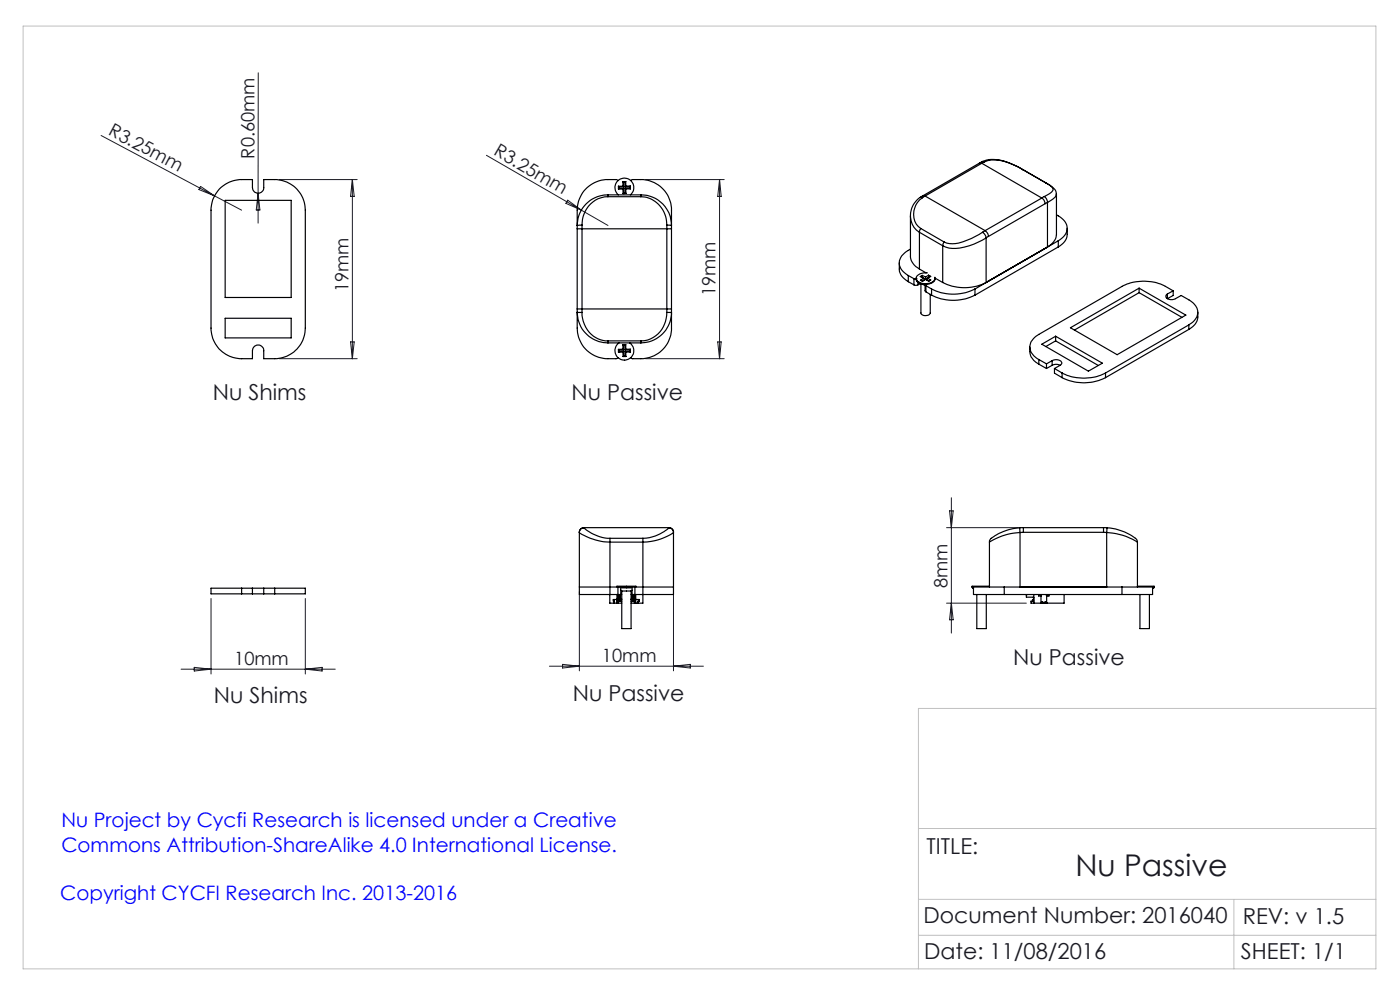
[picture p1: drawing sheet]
<svg xmlns="http://www.w3.org/2000/svg" width="297mm" height="210mm" viewBox="0 0 297 210" stroke-linecap="round" stroke-linejoin="round" font-family="sans-serif">
<path d="M4.9 5.5h287v200h-287zM291.9 150.3h-97.1v55.2M194.8 175.7h97.1M194.8 198.4h97.1M194.8 190.8h97.1M261.8 190.8v14.7" fill="none" stroke="#c0c0c0" stroke-width=".21"/>
<g fill="none" stroke="#191924" stroke-width=".21">
<path d="M54.8 15.4v25.6M21.4 28.7l24.1 12.8M42.5 39.5l3 2-3.3-1.3zM59.3 38.1h16.5M74.8 38.1v38M74.8 38.1l.3 3.6h-.7zM103.2 32.9l20.1 11.7M136.9 38.1h16.7M152.6 38.1l.4 3.6h-.7zM152.6 38.1v38M45.5 41.5l5.8 3.1M54.8 41v6.3"/>
<path d="M54.8 41l.3 3.5h-.7zM120.4 42.5l2.9 2.1-3.2-1.5zM123.3 44.6l5.7 3.2M59.3 76.1h16.5M74.4 72.5h.7l-.3 3.6zM136.9 76.1h16.7M152.3 72.5h.7l-.4 3.6zM200.8 111.9h15.3M201.4 108.4h.8l-.4 3.5zM201.8 105.6v28.7M44.8 127v16M64.8 127v16"/>
<path d="M122.9 125.5v16.8M142.9 125.5v16.8M200.8 127.9h16.9M201.8 127.9l.4 3.6h-.8zM38.4 141.9h32.7M41.2 141.6l3.6 .3-3.6 .4zM64.8 141.9l3.5-.3v.7zM116.6 141.3h32.6M119.3 140.9l3.6 .4-3.6 .4zM142.9 141.3l3.5-.4v.8z"/>
</g>
<g fill="none" stroke="#000" stroke-width=".25">
<path d="M46.8 39.8a6.6 6.6 0 0 1 4.5-1.7h2.3v1.7a1.2 1.2 0 0 0 1.2 1.2 1.2 1.2 0 0 0 1.2-1.2v-1.7h2.3a6.5 6.5 0 0 1 6.5 6.5v25a6.5 6.5 0 0 1-6.5 6.5h-2.3v-1.7a1.2 1.2 0 0 0-1.2-1.2 1.2 1.2 0 0 0-1.2 1.2v1.7h-2.3a6.5 6.5 0 0 1-6.5-6.5v-25a6.6 6.6 0 0 1 2-4.8zM131.1 38.3l-.3-.2h-1.8a6.5 6.5 0 0 0-6.6 6.5v3.2M131.2 39.5v.6M131.2 39.5h1M131.2 39.5l.1 .1M131.3 39.8v.2M131.3 39.6l.1 .4M131.3 39.6h1M131.4 40h-.1M131.4 40h.9M132.2 38.6v.9M132.2 38.6l.1 .1"/>
<path d="M132.2 39.5l.1 .1M132.3 38.7v.9M132.3 38.7h.3M132.3 40l-.1 .1M132.3 40v.9M132.6 38.7v.9M132.6 39.9l.2 .2M132.6 39.9h1M132.6 39.9v1M132.8 38.5v1M132.8 39.5h.9M132.8 38.5l-.6 .1"/>
<path d="M132.8 38.5l-.2 .2M132.8 39.5l-.2 .1M133.6 39.6v.3M133.6 39.9v.1M133.6 39.6h-1M133.7 40v.1M133.7 39.8l-.1 .2M133.7 39.5v.6M133.7 39.5l-.1 .1M133.8 38.3l.3-.2h1.9a6.5 6.5 0 0 1 6.5 6.5v3.2M207.8 34.6h.5M207.8 34.6l-12 6.9"/>
<path d="M208.3 34.6l-12 7M208.3 34.6l12.7 7.4M208.3 34.3a8.1 8.1 0 0 1 7.1 .9l1.6 .8M208.3 34.3l-.5 .3M208.3 34.3l.5 .1M208.8 34.4l-.5 .2M208.8 34.4a7.8 7.8 0 0 1 6.4 .7l1.8 .9M217 36l4.9 2.8M217.1 36l4.9 2.9M221.9 38.8l.6 .3a1.21 1.21 0 0 1 .8 1.3l-.7 .7-1.1 .6M221.9 38.8l.1 .1M222 38.9h.1a3 3 0 0 1 2 2.3 1.59 1.59 0 0 1-1.3 1.4l-.6 .4"/>
<path d="M47.8 42.5h14v20.6h-14zM122.4 47.8v.7M122.4 48.5h1.1M122.4 48.5v17M123.5 47.8v.7M123.5 47.8h-1.1M123.5 48.5h18M123.5 48.5v17M129 41.3a6.5 6.5 0 0 0-6.6 6.5M129 41.7a5.8 5.8 0 0 0-5.5 6.1M129 41.3v.4M129 41.3h7"/>
<path d="M129 41.7h7M131.2 41.3a2.01 2.01 0 0 1-.2-2.9 2.01 2.01 0 0 1 2.9 0 2.01 2.01 0 0 1-.2 2.9M131.2 40.1h1M131.3 40l-.1 .1M132.2 40.1v1M132.3 41l-.1 .1M132.3 41h.1M132.3 40.9v.1M132.3 40.9h.3M132.6 40.9v.1M132.7 41h.1M132.8 40.1v.9"/>
<path d="M132.8 40.1h.9M132.8 41l-.6 .1M136 41.3a6.5 6.5 0 0 1 6.5 6.5M136 41.7a5.8 5.8 0 0 1 5.5 6.1M136 41.3v.4M141.5 47.8h1M141.5 47.8v.7M141.5 48.5h1M141.5 48.5v17M142.5 47.8v.7M142.5 48.5v17M190.8 55.8v1.3a3.1 3.1 0 0 0 1.9 2.7"/>
<path d="M192.7 58.4l1.2 .7M192.7 58.4v1.4M192.7 59.8l1.2 .6M193.1 45.8v8.6a3.3 3.3 0 0 0 2 2.7M193.1 52.8a3.3 3.3 0 0 0-2.3 3.5l.5 1 1.4 1.1M193.1 45.8a4 4 0 0 0 2 3.5M193.9 59.1l.4 .1M193.9 59.1v1.3M194.3 59.2l.2 .4 .5 .5M194.3 59.2h.1M194.3 59.2a1.66 1.66 0 0 0 2 1.1 1.84 1.84 0 0 0 2.1-1.1M194.3 59v.2"/>
<path d="M194.7 59.9v.5M195.1 49.3l4.9 2.8M195.1 57.1l1.4 .8M195.1 49.3v7.8M195.2 41.9a4.6 4.6 0 0 0-2.1 3.9M195.2 41.9h.5M195.3 48.5l-.2 .8M195.3 48.5l5 2.8M195.7 58.4l.7 .4M195.7 58.4l-.5 .3 .7 .3M195.7 58.8l-.1 .1M195.7 58.8l.7 .4"/>
<path d="M195.7 58.4v.4M195.7 58.6l-.2 .1M195.7 41.9a4 4 0 0 0-.4 6.6M195.8 41.5l-.6 .4M195.8 41.5l.5 .1M195.9 59l-.6 .4 .4 .3 .7-.4M195.9 59l.2 .4-.4 .2M196.3 41.6l-.6 .3M196.3 41.6l12.7 7.3M196.4 58.8v.4M196.7 57.9a2.04 2.04 0 0 0-2.4 1.1 2.15 2.15 0 0 0 2.8 1.1 1.25 1.25 0 0 0 1.2-1.3M196.8 59l.6 .4-.4 .2-.6-.3"/>
<path d="M196.8 59l-.2 .4 .5 .2M197 58.6l.3 .1M197 58.4l-.6 .4M197 58.4l.4 .2-.6 .4M197 58.8l-.6 .4M197 58.8l.1 .1M197 58.4v.4M198.3 59l1.7 .9M198.4 59l-.1 .2M200 59.9a10.2 10.2 0 0 0 9.2 0M200 52.1v7.8M200.3 51.3l-.3 .8"/>
<path d="M208.4 49.3a14.6 14.6 0 0 1-6.4 2.4l-1.2-.1-.5-.3M208.4 49.3l.7 .6 .1 .6M209 48.9l-.6 .4M209 48.9a1.6 1.6 0 0 1 .7 1.3M209.2 50.5a12.9 12.9 0 0 1-7.9 2.1l-1.3-.5M209.2 50.5v9.4M209.7 50.2l-.5 .3M221 42l.5 .5 .2 .7M221 42l-12 6.9M221.5 41.7l-.5 .3M221.5 41.7a1.57 1.57 0 0 1 .7 1.3M221.7 43.2l-12 7"/>
<path d="M222.2 43l-.5 .2M222.2 52.4l-13 7.5M222.2 43v9.4M224.1 41.2v8.6a3.3 3.3 0 0 1-1.9 2.6M224.1 45.6a3.2 3.2 0 0 1 2.2 3.4l-.5 .9-1.3 1.2M224.5 51.1l-17.7 10.2M224.5 51.1v1.3M224.5 52.4l-17.7 10.2M226.4 48.4v1.3a3.2 3.2 0 0 1-1.9 2.7M47.8 67.5h14v4.2h-14zM122.4 65.5v.7M122.4 66.2a6.6 6.6 0 0 0 6.6 6.5"/>
<path d="M122.4 66.2v3.4a6.5 6.5 0 0 0 6.6 6.5h1.8l.3-.2M122.4 65.5h1.1M122.4 66.2l1.1 .1M123.5 66.3a5.7 5.7 0 0 0 5.5 6M123.5 65.5v.8M123.5 65.5h18M129 72.3v.4M129 72.7h7M129 72.3h7M131.2 74.1v.6M131.2 74.1l.1 .2M131.3 74.2v.2"/>
<path d="M131.3 72.7a2 2 0 0 0-.4 3 2 2 0 0 0 3.1 0 2 2 0 0 0-.4-3M131.3 74.3h1M131.3 74.3l.1 .3M131.4 74.6l-.2 .1M132.2 73.2v.9M132.2 74.1h-1M132.2 74.7h-1M132.2 74.7v.9M132.2 73.2l.1 .1M132.2 74.1l.1 .2M132.2 75.6h.6M132.3 73.2h-.1"/>
<path d="M132.3 74.5l-.1 .2M132.3 73.3v1M132.3 74.5v1M132.3 74.5l-.9 .1M132.3 75.5l-.1 .1M132.3 75.5h.3M132.6 73.3h-.3M132.6 73.3v.9M132.6 74.2h1M132.6 74.5l.2 .2M132.6 74.5h1M132.6 74.5v1"/>
<path d="M132.6 73.2h.1M132.6 75.5l.2 .1M132.8 74.7v.9M132.8 74.7h.9M132.8 74.1h.9M132.8 73.1v1M132.8 73.1l-.6 .1M132.8 73.1l-.2 .2M132.8 74.1l-.2 .1M133.6 74.5l.1 .2M133.6 74.2v.3M133.6 74.1l.1 .3"/>
<path d="M133.7 74.1v.6M133.7 74.1l-.1 .1M136 72.3v.4M141.5 65.5h1M141.5 65.5v.8M141.5 66.3a5.8 5.8 0 0 1-5.5 6M142.5 65.5v.7M142.5 66.2a6.5 6.5 0 0 1-6.5 6.5M142.5 66.2v3.4a6.5 6.5 0 0 1-6.5 6.5h-1.9l-.3-.2M142.5 66.2l-1 .1M193.9 60.4h.8M195 60.1l1.3 .3h-.4"/>
<path d="M195.2 60.2l-.5 .2M195.4 60.2v6.2a1.15 1.15 0 0 0 1.9 0v-4M196.3 60.3l.1 .3M196.3 60.4v1.3l.1 .2M196.4 60.6l1.2 .7M196.4 60.6v1.3M196.4 61.9l1.2 .7M197.6 61.3a10.2 10.2 0 0 0 9.2 0M197.6 62.6a10.2 10.2 0 0 0 9.2 0M197.6 61.3v1.3M206.8 61.3v1.3M218.5 73.6v1a3.3 3.3 0 0 0 1.9 2.6"/>
<path d="M220.4 76.3v.9M220.4 76.3l1.6 .9M220.4 77.2l1.6 1M221 73l2.9-1.7 10 5.7-3 1.7zM222 77.2v1M223.2 76.5a1.32 1.32 0 0 1 2 .6l-.3 .4M223.2 77.5l.7-.2 1 .2M223.2 76.5l-1.2 .7M223.2 77.5l-1.2 .7M223.2 76.5v1M223.7 78.2l1.6 .9M223.7 78.2v1l1.6 .9"/>
<path d="M223.9 71.3v1M223.9 72.3l9.1 5.2M223.9 72.3l-2 1.2M224.9 77.5l-1.2 .7M225.3 79.1a10.2 10.2 0 0 0 9.2 0M225.3 79.1v1M227.1 69.5l14.6-8.4 9.9 5.7-14.6 8.4zM234.5 79.1v1M241.7 61.1v1M241.7 62.1l-13.8 7.9M241.7 62.1l9 5.2M247.6 62.4a.6 .6 0 0 0-.2 .7 .6 .6 0 0 0 .6 .4h1.1l1.5-.8 1.6 .9a2.73 2.73 0 0 1 1.4 4l-.6 .7-.8 .6"/>
<path d="M248.9 61.7l-1.7-1a10.1 10.1 0 0 0-9.1 0l-17.7 10.2a2.76 2.76 0 0 0-1.1 4.6l1.1 .8M248.9 61.7l-1.3 .7M248.9 61.7v1l-1.3 .7v-1M252.2 68.9l-17.7 10.2M252.2 69.9l-17.7 10.2M252.2 68.9v1M254.1 66.2v1a3.2 3.2 0 0 1-1.9 2.7M225.3 80.1a10.2 10.2 0 0 0 9.2 0M122.9 113l.6 .4a13.7 13.7 0 0 0 5.9 1.6M122.9 113v13.1h6.5M123.9 112l.2 .2a9.1 9.1 0 0 0 5.3 2M123.9 111.9v.1"/>
<path d="M123.9 112a.96 .96 0 0 0-1 1M123.9 111.9a.97 .97 0 0 0-1 1.1M123.9 111.9h18M129.4 114.2v.8M129.4 114.2h7M129.4 115v11.1M129.4 115h7M136.4 114.2v.8M136.4 115v12.9h-1.5M141.9 112l-.5 .4a9.2 9.2 0 0 1-5 1.8M141.9 112a.96 .96 0 0 1 1 1M141.9 111.9v.1"/>
<path d="M141.9 111.9a.97 .97 0 0 1 1 1.1M142.9 113l-.3 .2a12.4 12.4 0 0 1-6.2 1.8M142.9 113v13.1h-8.2M209.9 115v9.5M216.3 112l.1 1M216.3 112a9.5 9.5 0 0 0-6.3 2.5l-.1 .5M216.4 113a13.5 13.5 0 0 0-6.5 2M216.4 113v11.5M217.1 111.9v1M217.1 112.9l-.7 .1M217.1 111.9l-.8 .1M217.1 111.9h17"/>
<path d="M217.1 112.9h17M234.1 111.9l.7 .1M234.1 112.9l.7 .1M234.1 111.9v1M234.8 113a13.5 13.5 0 0 1 6.5 2M234.8 113v11.5M234.8 112a9.6 9.6 0 0 1 6.4 2.5l.1 .5M234.8 112v1M241.3 115v9.5M51.3 124.8h-6.5v1.2h6.5M51.3 126h2.3M51.3 124.8h2.3"/>
<path d="M51.3 124.8v1.2M53.6 126h2.4M53.6 124.8h2.4M53.6 124.8v1.2M56 124.8v1.2M56 126h2.3M56 124.8h2.3M58.3 124.8h6.5v1.2h-6.5M58.3 124.8v1.2M122.9 124.5h8.2M129.4 126.1v1.8h1.5M129.4 126.1h1.7"/>
<path d="M130.3 127.9h.1M130.4 127.2l-.2 .1 .2 .2v.4M130.4 127.8l-.1 .1M130.9 124.5v-.2h3.2a.51 .51 0 0 1 .8 .2M130.9 127.9h.1M130.9 126.1v1.8M130.9 127.1h1M131 127.9h.9M131 127.2v.7M131.1 126.1h.6M131.1 124.5h3.6M131.1 126.3h.5"/>
<path d="M131.1 127h.1M131.1 124.5v1.6M131.1 126.3v.7M131.1 126.3l.1 .1M131.2 127.5h.7M131.2 127.2v.7M131.2 127.4h.4M131.2 126.1v.6M131.2 126.7v.1M131.2 127.2h-1.1v.3l.3 .1M131.2 126.8v.7M131.2 126.7h.4"/>
<path d="M131.2 126.8h.4M131.2 126.9l-.1 .1M131.6 126.1v.6M131.6 126.7v.1M131.6 127.2h.1M131.6 127.4h.1M131.6 127.2h.3M131.6 126.8v.7M131.6 127h.1M131.6 126.9v.1M131.6 124.7h2.6M131.6 126.3v.7"/>
<path d="M131.6 126.3v.1M131.7 126.1h.2M131.7 125.2l.2 .2M131.7 124.9v1.2M131.9 125.4h2M131.9 125.4v7.9h2v-7.9M133.9 126.1h.2M133.9 127.5h.7M133.9 127.9h.9M133.9 127.2h.3M133.9 127.1h1M134.1 126.1h.6"/>
<path d="M134.1 125.2l-.2 .2M134.1 126.3h.6M134.1 124.9v1.2M134.1 126.3v.7M134.1 126.3l.1 .1M134.1 127h.1M134.2 127.4h.4M134.2 126.1v.6M134.2 126.7v.1M134.2 126.8v.7M134.2 126.7h.3M134.2 126.8h.3"/>
<path d="M134.2 126.9l-.1 .1M134.5 126.1v.6M134.5 126.7v.1M134.5 127.2h1.1v.3l-.2 .1M134.5 126.9l.2 .1M134.5 127h.2M134.5 126.8v.7M134.6 127.2v.7M134.7 126.3l-.2 .1M134.7 126.3v.7M134.7 124.5h8.2M134.7 124.5v1.6"/>
<path d="M134.8 127.9h.1M134.8 127.2v.7M134.9 126.1v1.8M135.4 127.2l.2 .1v.2h-.2v.4M135.4 127.9h.1M135.4 127.8l.1 .1M206.2 124.5l.1 .2M206.2 124.5h.3M206.3 124.7h.1M206.3 124.7h.2M206.3 124.7l.2 .1M206.5 124.5v1.6h6.5"/>
<path d="M206.5 124.5h6.5M207.2 126.1v7.2h2v-7.2M209.9 124.3h-3.7v.2M213 126.1h25M213 124.5h25M213 124.5v1.6M217.9 126.1l-.2 .2v.4h1.5l.1 .1M219.3 127.2h-.3v.3M219.3 127.1v.3M219.3 126.1v1.8M220.3 126.1v.3h.5M220.9 127.8h1.1"/>
<path d="M221.1 126.1l-.3 .2-.1 1.6M221.1 127.8l-.1-.2-.2 .3M221.1 127.8h.6M221.7 127.8l.2-.2 .2 .3M221.8 126.1l.2 .2 .1 1.6M222.5 126.1v.3h-.5M225.7 126.1v1.8h-7v-.4h.6v.2M238 124.5h6.5M238 124.5v1.6M241.3 124.3h3.5v.2M241.8 126.1v7.2h2v-7.2M244.5 124.5v1.6h-6.5"/>
<path d="M244.5 124.5h.3M244.5 124.7h.3M244.8 124.7l-.3 .1M244.8 124.5v.2"/>
</g>
<text font-size="6.3" fill="#191924" x="228.2" y="185.8">Nu Passive</text>
<g font-size="4.7" fill="#191924">
<text x="45.1" y="84.8">Nu Shims</text>
<text x="121.2" y="84.8">Nu Passive</text>
<text x="214.9" y="141">Nu Passive</text>
<text x="45.4" y="149.1">Nu Shims</text>
<text x="121.5" y="148.7">Nu Passive</text>
<text x="196.6" y="181.1">TITLE:</text>
<text x="195.9" y="195.9">Document Number: 2016040</text>
<text x="263.6" y="195.9">REV: v 1.5</text>
<text x="196.1" y="203.4">Date: 11/08/2016</text>
<text x="263.3" y="203.5">SHEET: 1/1</text>
</g>
<g font-size="4.2" fill="#00f">
<text x="13" y="175.5">Nu Project by Cycfi Research is licensed under a Creative</text>
<text x="13" y="180.7">Commons Attribution-ShareAlike 4.0 International License.</text>
<text x="12.8" y="190.9">Copyright CYCFI Research Inc. 2013-2016</text>
</g>
<g font-size="3.9" fill="#191924">
<text x="22.8" y="28.5" transform="rotate(28 22.8 28.5)">R3.25mm</text>
<text x="54" y="33.6" transform="rotate(-90 54 33.6)">R0.60mm</text>
<text x="104.6" y="32.8" transform="rotate(30 104.6 32.8)">R3.25mm</text>
<text x="73.9" y="61.9" transform="rotate(-90 73.9 61.9)">19mm</text>
<text x="151.8" y="62.9" transform="rotate(-90 151.8 62.9)">19mm</text>
<text x="201" y="124.8" transform="rotate(-90 201 124.8)">8mm</text>
<text x="49.7" y="141.1">10mm</text>
<text x="127.7" y="140.4">10mm</text>
</g>
</svg>
